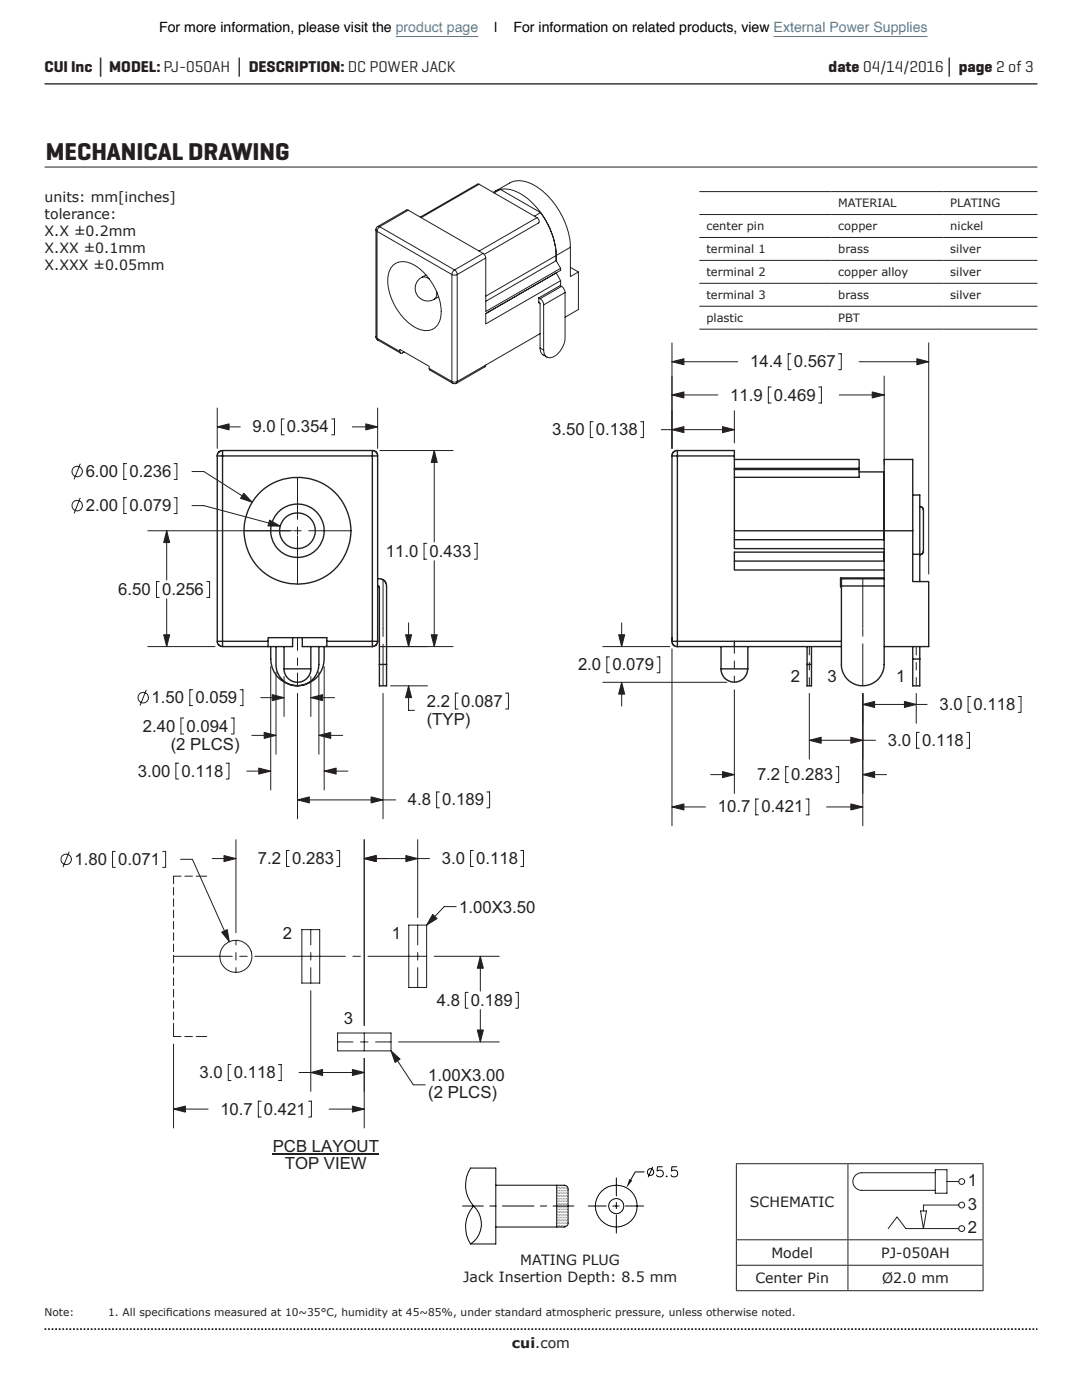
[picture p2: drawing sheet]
<svg xmlns="http://www.w3.org/2000/svg" width="216mm" height="279mm" viewBox="0 0 216 279" stroke-linecap="round" stroke-linejoin="round" font-family="sans-serif">
<path d="M8.9 16.7h198.1" fill="none" stroke="#231f20" stroke-width=".26"/>
<path d="M8.9 265.3h198.1" fill="none" stroke="#231f20" stroke-width=".35" stroke-dasharray=".4 .4 .4 .4 .4 .4" stroke-dashoffset=".7" stroke-linecap="butt"/>
<g fill="none" stroke="#231f20" stroke-width=".2">
<path d="M95.6 36.8l-.3-.1-11.4 6.6M95.6 36.8l-11.6 6.6M95.6 36.8l11.5 6.6M98.8 38.2a5.1 5.1 0 0 1 5.3 .6 15.7 15.7 0 0 1 6.9 13.2l-14.1 8.1M98.8 38.2l2.9-1.7a5 5 0 0 1 5.2 .6 15.8 15.8 0 0 1 6.9 12.2M98.8 38.2l-.4 .2M99.8 37.8l-1 .4M99.8 37.8l-1.2 .7M99.8 37.8l8.1 4.6M75.2 46.2l-.2-.3v21.3M75.2 46.2l15 8.6M75.2 46.2v21.3"/>
<path d="M75.4 45.2l-.3 .3-.1 .4M75.4 45.2h.4M75.8 45.2l-.5 .6-.1 .4M75.8 45.2l14.9 8.7M78.5 52.9a3.9 3.9 0 0 1 4.8 .4 11.3 11.3 0 0 1 4.7 9.9 2.99 2.99 0 0 1-4.5 2.5 11.4 11.4 0 0 1-6.1-10.4 3.8 3.8 0 0 1 1.1-2.4zM81.5 41.9h-.4l-5.7 3.3M81.5 41.9l-5.7 3.3M81.5 41.9l14.9 8.7M84.1 55.4l-.6 .5-.6 1.1v1l.3 .8 .7 .8 .9 .4 .9 .1 .9-.4M84.1 55.4l.8-.1 .8 .4M85 54.9l-.9 .5M87.1 58.2v.1a1.49 1.49 0 0 1-.5 1.4"/>
<path d="M87.5 59.2l-.9 .5M90.2 54.8l.4 .1 .6-.1M90.2 54.8v21.3M90.7 53.9l-.5 .5v.4M90.7 53.9l.3 .2 .2 .7M91.2 54.8v21.3M96.4 50.6l.4 .5 .1 .4-5.7 3.3M96.4 50.6l-5.7 3.3M96.9 51.5v10.7l15-8.6M107.1 43.4l.3 .3a.56 .56 0 0 1 .1 .8l-10.9 6.3M107.1 43.4l-11.5 6.7M107.5 59.5v1l.2-.1"/>
<path d="M107.5 59.5l.3 .1M107.8 59.6l.5 .5 .2 .7M107.9 42.4a15.5 15.5 0 0 1 3.1 8.6M107.9 42.4l-1.3 .8M111 51v1l.9 1.6M111 51l-14.1 8.1M111 54.5h.1M111 54.5l.9 1.5M111.8 57l.2 .2M111.9 53.6v.4l-15 8.6v2l15-8.6M111.9 56v.9l-4.4 2.6M112.8 58.4l-.3-.7-.5-.5-4.2 2.4"/>
<path d="M112.8 58.4v9a4.3 4.3 0 0 1-3.1 4 1.3 1.3 0 0 1-1.2-1.5M112.8 58.4l-4.3 2.4M113.8 49.3v5.9l1.6-.9v7.5l-2.6 1.5M113.8 49.3l-2.8 1.7M113.8 53.4l1.6 .9M75 67.2l.1 .4 .3 .3M75 67.2l.2 .3M75.2 67.5l.2 .4 4.5 2.6M75.2 67.5l4.6 2.6M79.8 70.1v-.4l5.8 3.4v.4M79.8 70.1l.2 .4 .7-.3M85.6 73.5l.2 .4 4.5 2.6"/>
<path d="M85.6 73.5l4.6 2.6M90.2 76.1l.1 .4M90.2 76.1l.4 .2 .6-.2M91.1 76.5l-.3 .1-.5-.1M91.2 76.1l-.1 .4M96.9 72.9l-.1 .3-5.7 3.3M107.5 60.3l.3 .3v8.9M107.8 69.5l.3 1.1 1 .7M107.8 66.6l-16.6 9.5M107.8 69.5l.7 .4M108.5 60.8v9.1M13.8 170l-1.2 3"/>
<path d="M23 169.9h-.5v3.2h.5M32.5 169.9h.5v3.2h-.5M34.6 177.1v1.5M34.6 179.4v1.5M36 171.5h2.4l7.3 16.4M36.1 174.9h-1.5v1.5M36.9 174.9h1.5M39.1 174.9h2.2M42.3 171.3h4.8M47.1 167.6v18.6M57.7 169.7h-.5v3.2h.5M67.2 169.7h.6v3.2h-.6"/>
<path d="M72.7 167.6v37.1M72.7 171.3h13M83.3 167.6v15.5M94.4 169.7h-.5v3.2h.5M103.9 169.7h.6v3.2h-.6M34.6 190.8h11.7M34.6 181.6v1.5M34.6 183.9v1.5M34.6 186.2v1.5M34.6 188.4v1.5M34.6 190.7v1.5M34.6 192.9v1.5"/>
<path d="M34.6 195.2v1.5M34.6 197.4v1.6M34.6 199.7v1.5M47.1 187.7v.9M47.1 190.1v1.5M47.1 193.1v1M47.8 190.8h1.5M50.8 190.8h18.1M60.2 185.5h3.6v10.7h-3.6zM62 185.5v3.1M62 190.1v1.5M62 193.1v3.1"/>
<path d="M62 197.7v20.1M70.4 190.8h1.5M73.4 190.8h11.7M81.6 184.6h3.5v12.5h-3.5zM83.3 184.6v4M83.3 190.1v1.5M83.3 193.1v4M86.6 190.8h13M93.4 198.1h-.5v3.1h.5M95.8 190.8v7M102.9 198.1h.5v3.1h-.5M34.6 208.4v16.7"/>
<path d="M34.6 204.2v2.7h1.5M34.6 202v1.5M36.9 206.9h1.5M39.1 206.9h2.2M46.1 212.5h-.6v3.1h.6M52.1 219.8h-.6v3.1h.6M55.6 212.5h.5v3.1h-.5M61.6 219.8h.5v3.1h-.5M67.4 207.9h3M67.4 206.2h10.6v3.5h-10.6zM71.9 207.9h1.5M72.7 206.2v3.5"/>
<path d="M72.7 211.2v13.9M72.7 214h-13M74.9 207.9h3.1M79.5 207.9h20.1M95.8 201.5v6.4M34.6 221.3h6.9M65.7 221.3h7M186.6 234h-14.7a1.76 1.76 0 0 0-1.7 1.8 1.76 1.76 0 0 0 1.7 1.8h14.7M186.6 233.4h2.4v4.7h-2.4zM189 235.8h2.3M177.2 245.2l1.8-2.3 1.7 2.3h10.6M183.7 241.7h1.2l-.6 3.5z"/>
<path d="M191.3 240.5h-7v1.2"/>
<circle cx="13.2" cy="171.5" r="1.05"/>
<circle cx="47.1" cy="190.9" r="3.2"/>
<circle cx="191.9" cy="235.8" r=".58"/>
<circle cx="191.9" cy="245.2" r=".58"/>
<circle cx="191.9" cy="240.5" r=".58"/>
</g>
<g fill="none" stroke="#231f20" stroke-width=".28">
<path d="M43.4 91h1M43.4 91v37M44.4 89.9h29.9v1.1h-29.9zM44.4 89.9l-.7 .3-.3 .4v.4M44.4 91v37M74.3 89.9l.7 .3 .4 .8M134.1 91v37M135.2 89.9v1.1M135.2 89.9h11.3v1.1M135.2 89.9l-.7 .2-.4 .7v.2h1.1M135.2 91v37M135.2 91h11.3"/>
<path d="M146.5 91v18.5h29.9M146.5 91.7h24.9v1.8M146.5 93.5h24.9M146.5 93.7h24.9M171.4 94.2h5v11.7M171.4 93.5v1.8h-24.9M182.1 98.8h1.4v11.8h-1.4M75.4 116.9l.3 .2v.2v15.3M75.4 115.5h.6l.5 .2 .4 .4 .2 .6v15.9M146.5 105.9h35.6M146.5 107.7h29.9M146.5 112h29.9"/>
<path d="M167.9 116.9v15.7a4.2 4.2 0 0 0 4 4.2 4.4 4.4 0 0 0 2.5-.6l1.3-1.2 .5-1.1 .2-1.3M167.9 116.9v-1.4h8.5v1.4M167.9 116.9h8.5M176.4 105.9v-14.2h5.7v14.2M176.4 115.3h-8.7v1.8h.2M176.4 110.2h-29.9v3.6h29.9M176.4 105.9v9.6M176.4 116.9v15.7M182.1 105.9v10.2h3.2v12.9h-8.9M183.5 101.1l.5 .1 .3 .6v8.2M183.5 110.6v5.5M184.2 110l-.2 .6-.5 .1"/>
<path d="M43.4 128h1v1l-.7-.2-.3-.4zM44.4 128h9.1v1M53.5 128v-.7h11.7v.7M54 129v2.5a5.3 5.3 0 0 0 5.4 5.3 5.3 5.3 0 0 0 5.3-5.3v-2.5M55.1 129v3.6a4.3 4.3 0 0 0 1 2.8l.5 .5a4.3 4.3 0 0 0 5.3 .1l.9-.9a4.3 4.3 0 0 0 .8-2.5M56.7 129v4.5h5.3M58.4 127.3v1.7h-14M60.3 127.3v1.7h4.9M62 129v4.8l-.4 1.1-.5 .6-.7 .4-.7 .2h-.7l-.7-.2-.7-.4-.5-.6-.3-.6-.1-.8M63.6 129v3.6M65.2 128v1h9.1M65.2 128h9.1"/>
<path d="M74.3 128h1.1l-.3 .7-.8 .3M74.3 128v1M74.3 128v-37h1.1v37M75.7 132.6v4.3h1.4v-4.3M75.7 132.6h1.4M134.1 128h1.1M134.1 128v.4l.4 .4 .7 .3M135.2 128h32.7M135.2 128v1M135.2 129h32.7M143.9 129v4.8l.3 1 .6 .7 1.4 .6h.7l.7-.2 .6-.4 .6-.7 .4-1.3M146.5 128v1"/>
<path d="M149.2 129v4.5h-5.3M161 132.6h.9v4.3h-.9zM161 129v3.6M161.9 129v3.6M182.1 131.5h1.4v5.4h-1.4zM182.1 129v2.5M183.5 129v2.5"/>
<circle cx="59.3" cy="105.9" r="5.3"/>
<circle cx="59.3" cy="105.9" r="10.7"/>
<circle cx="59.4" cy="105.9" r="3.6"/>
</g>
<path d="M62 214l2.4-.6v1.2z" fill="#231f20"/>
<path d="M62 214l2.4-.6v1.2z" fill="none" stroke="#231f20" stroke-width=".2"/>
<path d="M72.7 171.3l2.4-.6v1.2z" fill="#231f20"/>
<path d="M72.7 171.3l2.4-.6v1.2z" fill="none" stroke="#231f20" stroke-width=".2"/>
<path d="M70.3 213.4l2.4 .6-2.4 .6z" fill="#231f20"/>
<path d="M70.3 213.4l2.4 .6-2.4 .6z" fill="none" stroke="#231f20" stroke-width=".2"/>
<path d="M44.2 186l1.1-.5 .4 2.4z" fill="#231f20"/>
<path d="M44.2 186l1.1-.5 .4 2.4z" fill="none" stroke="#231f20" stroke-width=".2"/>
<path d="M44.7 170.7l2.4 .6-2.4 .6z" fill="#231f20"/>
<path d="M44.7 170.7l2.4 .6-2.4 .6z" fill="none" stroke="#231f20" stroke-width=".2"/>
<path d="M72.7 171.3l2.4-.6v1.2z" fill="#231f20"/>
<path d="M72.7 171.3l2.4-.6v1.2z" fill="none" stroke="#231f20" stroke-width=".2"/>
<path d="M34.6 221.3l2.4-.6v1.2z" fill="#231f20"/>
<path d="M34.6 221.3l2.4-.6v1.2z" fill="none" stroke="#231f20" stroke-width=".2"/>
<path d="M70.3 220.7l2.4 .6-2.4 .6z" fill="#231f20"/>
<path d="M70.3 220.7l2.4 .6-2.4 .6z" fill="none" stroke="#231f20" stroke-width=".2"/>
<path d="M81 170.7l2.3 .6-2.3 .6z" fill="#231f20"/>
<path d="M81 170.7l2.3 .6-2.3 .6z" fill="none" stroke="#231f20" stroke-width=".2"/>
<path d="M95.2 205.6h1.2l-.6 2.3z" fill="#231f20"/>
<path d="M95.2 205.6h1.2l-.6 2.3z" fill="none" stroke="#231f20" stroke-width=".2"/>
<path d="M95.8 190.8l.6 2.4h-1.2z" fill="#231f20"/>
<g fill="none" stroke="#231f20" stroke-width=".2">
<path d="M172.2 115.6v9.7M120.3 136.2h24.7M120.3 129h13.4M121.6 131.1h-.5v3.2h.5M124 124.3v4.7M124 136.2v4.7M131.1 131.1h.6v3.2h-.6M134.1 129.5v35.3M146.5 129.2v1.2M146.5 131.9v1.5M146.5 134.9v1.3M146.5 137.7v20.7"/>
<path d="M161.5 138.4v13.1M161.5 129v1.7M161.5 132.2v1.5M161.5 135.2v1.7M172.2 125.5v1.5M172.2 128.5v8.4M172.2 138.4v26.4M182.8 138.4v6M182.8 129v1.7M182.8 132.2v1.5M182.8 135.2v1.7M193.7 139h-.5v3.2h.5"/>
<path d="M203.2 139h.5v3.2h-.5M141.8 154.6h4.7M151.4 159.5h-.6v3.1h.6M157.3 153h-.5v3.2h.5M160.8 159.5h.6v3.1h-.6M161.5 147.7h13.2M166.8 153h.5v3.2h-.5M172.2 154.6h4.7M172.2 140.6h12.8M183.4 146.2h-.5v3.1h.5M192.9 146.2h.5v3.1h-.5M134.1 161h6.7"/>
<path d="M164.9 161h7.3M95.8 190.8l.6 2.4h-1.2z"/>
</g>
<path d="M169.8 160.4l2.4 .6-2.4 .6z" fill="#231f20"/>
<path d="M169.8 160.4l2.4 .6-2.4 .6z" fill="none" stroke="#231f20" stroke-width=".2"/>
<path d="M134.1 161l2.4-.6v1.2z" fill="#231f20"/>
<path d="M134.1 161l2.4-.6v1.2z" fill="none" stroke="#231f20" stroke-width=".2"/>
<path d="M172.2 154.6l2.3-.6v1.2z" fill="#231f20"/>
<path d="M172.2 154.6l2.3-.6v1.2z" fill="none" stroke="#231f20" stroke-width=".2"/>
<path d="M144.2 154l2.3 .6-2.3 .6z" fill="#231f20"/>
<path d="M144.2 154l2.3 .6-2.3 .6z" fill="none" stroke="#231f20" stroke-width=".2"/>
<path d="M172.2 140.6l2.3-.6v1.2z" fill="#231f20"/>
<path d="M172.2 140.6l2.3-.6v1.2z" fill="none" stroke="#231f20" stroke-width=".2"/>
<path d="M180.5 140l2.3 .6-2.3 .6z" fill="#231f20"/>
<path d="M180.5 140l2.3 .6-2.3 .6z" fill="none" stroke="#231f20" stroke-width=".2"/>
<path d="M161.5 147.7l2.4-.6v1.2z" fill="#231f20"/>
<path d="M161.5 147.7l2.4-.6v1.2z" fill="none" stroke="#231f20" stroke-width=".2"/>
<path d="M169.8 147.1l2.4 .6-2.4 .6z" fill="#231f20"/>
<path d="M169.8 147.1l2.4 .6-2.4 .6z" fill="none" stroke="#231f20" stroke-width=".2"/>
<path d="M124 136.2l.6 2.3h-1.2z" fill="#231f20"/>
<path d="M124 136.2l.6 2.3h-1.2z" fill="none" stroke="#231f20" stroke-width=".2"/>
<path d="M123.4 126.7h1.2l-.6 2.3z" fill="#231f20"/>
<g fill="none" stroke="#231f20" stroke-width=".2">
<path d="M59.4 95.3v8.4M48.7 105.9h9.6M58.6 105.9h1.5M59.4 106.9v9.7M59.4 105.2v1.5M61.6 105.9h8.4M76.4 115.7v9.8M59.4 138.4v25M59.4 127.3v2.5M59.4 131.3v1.5M59.4 134.3v2.6M75.8 129h9.5"/>
<path d="M76.4 125.5v1.5M76.4 128.5v8.4M76.4 138.4v25M77.9 136.9h7.4M81.5 124.3v4.7M81.5 136.9v4.9h1.2M91.4 138.3h-.5v3.2h.5M100.9 138.3h.6v3.2h-.6M123.4 126.7h1.2l-.6 2.3zM59.4 159.6h19.5M87.7 158.1h-.6v3.1h.6M97.1 158.1h.6v3.1h-.6"/>
</g>
<path d="M80.9 126.7h1.2l-.6 2.3z" fill="#231f20"/>
<path d="M80.9 126.7h1.2l-.6 2.3z" fill="none" stroke="#231f20" stroke-width=".2"/>
<path d="M81.5 136.9l.6 2.3h-1.2z" fill="#231f20"/>
<path d="M81.5 136.9l.6 2.3h-1.2z" fill="none" stroke="#231f20" stroke-width=".2"/>
<path d="M59.4 159.6l2.3-.6v1.2z" fill="#231f20"/>
<path d="M59.4 159.6l2.3-.6v1.2z" fill="none" stroke="#231f20" stroke-width=".2"/>
<path d="M74 159l2.4 .6-2.4 .6z" fill="#231f20"/>
<path d="M74 159l2.4 .6-2.4 .6zM91 180.9h-2.4l-3.5 3.7M78 209.7l4.5 6.8h2.4" fill="none" stroke="#231f20" stroke-width=".2"/>
<path d="M54.4 230.3h21.2" fill="none" stroke="#231f20" stroke-width=".25"/>
<path d="M86.3 182.5l.9 .8-2.1 1.3z" fill="#231f20"/>
<path d="M86.3 182.5l.9 .8-2.1 1.3z" fill="none" stroke="#231f20" stroke-width=".2"/>
<path d="M78 209.7l1.8 1.7-1 .6z" fill="#231f20"/>
<g fill="none" stroke="#231f20" stroke-width=".2">
<path d="M134.1 68.4v21.1M134.1 72.2h13.1M134.1 78.8h9.1M153.9 77.2h-.6v3.2h.6M157.8 70.6h-.5v3.2h.5M163.4 77.2h.5v3.2h-.5M167.3 70.6h.6v3.2h-.6M167.5 78.8h8.9M171.4 72.2h13.9M176.4 75.1v17.6M185.3 68.4v46.2M118.3 84.2h-.5v3.1h.5"/>
<path d="M127.8 84.2h.6v3.1h-.6M132 85.7h14.5M146.5 82v6.4M78 209.7l1.8 1.7-1 .6z"/>
</g>
<path d="M174 78.2l2.4 .6-2.4 .6z" fill="#231f20"/>
<path d="M174 78.2l2.4 .6-2.4 .6z" fill="none" stroke="#231f20" stroke-width=".2"/>
<path d="M134.1 78.8l2.4-.6v1.2z" fill="#231f20"/>
<path d="M134.1 78.8l2.4-.6v1.2z" fill="none" stroke="#231f20" stroke-width=".2"/>
<path d="M134.1 72.2l2.4-.6v1.2z" fill="#231f20"/>
<path d="M134.1 72.2l2.4-.6v1.2z" fill="none" stroke="#231f20" stroke-width=".2"/>
<path d="M183 71.6l2.3 .6-2.3 .6z" fill="#231f20"/>
<path d="M183 71.6l2.3 .6-2.3 .6z" fill="none" stroke="#231f20" stroke-width=".2"/>
<path d="M134.1 85.7l2.4-.6v1.2z" fill="#231f20"/>
<path d="M134.1 85.7l2.4-.6v1.2z" fill="none" stroke="#231f20" stroke-width=".2"/>
<path d="M144.2 85.1l2.3 .6-2.3 .6z" fill="#231f20"/>
<g fill="none" stroke="#231f20" stroke-width=".2">
<path d="M16 99.4l-1.2 3M16 92.6l-1.2 3M25.3 99.3h-.6v3.2h.6M25.3 92.5h-.6v3.2h.6M34.7 99.3h.6v3.2h-.6M34.7 92.5h.6v3.2h-.6M38.3 94.1h2.4l9.6 6.1M43.4 85.2h4.5M43.4 81.4v8.1M56.7 83.6h-.5v3.2h.5M66.2 83.6h.5v3.2h-.5M70.3 85.2h5.1"/>
<path d="M75.4 81.4v8.1M75.8 89.9h14.6M86.6 89.9v18.3M144.2 85.1l2.3 .6-2.3 .6zM29.5 105.9h28.4M31.8 116.1h-.6v3.1h.6M33.3 105.9v9.9M33.3 119.5v9.5M38.3 100.9h2.4l15.2 4.1M41.3 116.1h.5v3.1h-.5M85.2 108.4h-.6v3.2h.6M86.6 111.9v17.1"/>
<path d="M94.6 108.4h.6v3.2h-.6M29.2 137.7l-1.2 3M29.5 129h13.4M38.4 137.7h-.5v3.1h.5M47.9 137.7h.6v3.1h-.6M52 139.2h4.7M54 133v24.7M55.1 134.1v16.4M56.7 135v8M62 135v8M62 139.2h4.8M63.6 134.1v16.4"/>
<path d="M64.7 133v24.7M75.8 129h14.6M35.6 152.3h-.5v3.2h.5M36.6 143.3h-.5v3.2h.5M45.1 152.3h.6v3.2h-.6M46.1 143.3h.6v3.2h-.6M49.2 153.9h4.8M50.3 146.8h4.8M63.6 146.8h4.8M64.7 153.9h4.7"/>
<circle cx="15.4" cy="94.1" r="1.05"/>
<circle cx="15.4" cy="100.9" r="1.05"/>
<circle cx="28.6" cy="139.2" r="1.05"/>
</g>
<path d="M73 84.6l2.4 .6-2.4 .6z" fill="#231f20"/>
<path d="M73 84.6l2.4 .6-2.4 .6z" fill="none" stroke="#231f20" stroke-width=".2"/>
<path d="M43.4 85.2l2.3-.6v1.2z" fill="#231f20"/>
<path d="M43.4 85.2l2.3-.6v1.2z" fill="none" stroke="#231f20" stroke-width=".2"/>
<path d="M53.8 103.8l2.1 1.2h-2.4z" fill="#231f20"/>
<path d="M53.8 103.8l2.1 1.2h-2.4z" fill="none" stroke="#231f20" stroke-width=".2"/>
<path d="M86.6 89.9l.6 2.4h-1.2z" fill="#231f20"/>
<path d="M86.6 89.9l.6 2.4h-1.2z" fill="none" stroke="#231f20" stroke-width=".2"/>
<path d="M52.7 146.2l2.4 .6-2.4 .6z" fill="#231f20"/>
<path d="M52.7 146.2l2.4 .6-2.4 .6z" fill="none" stroke="#231f20" stroke-width=".2"/>
<path d="M33.3 105.9l.6 2.4h-1.2z" fill="#231f20"/>
<path d="M33.3 105.9l.6 2.4h-1.2z" fill="none" stroke="#231f20" stroke-width=".2"/>
<path d="M86 126.7h1.2l-.6 2.3z" fill="#231f20"/>
<path d="M86 126.7h1.2l-.6 2.3z" fill="none" stroke="#231f20" stroke-width=".2"/>
<path d="M63.6 146.8l2.4-.6v1.2z" fill="#231f20"/>
<path d="M63.6 146.8l2.4-.6v1.2z" fill="none" stroke="#231f20" stroke-width=".2"/>
<path d="M32.7 126.7h1.2l-.6 2.3z" fill="#231f20"/>
<path d="M32.7 126.7h1.2l-.6 2.3z" fill="none" stroke="#231f20" stroke-width=".2"/>
<path d="M48.6 98.4l1.7 1.8-2.3-.8z" fill="#231f20"/>
<path d="M48.6 98.4l1.7 1.8-2.3-.8z" fill="none" stroke="#231f20" stroke-width=".2"/>
<path d="M54.3 138.6l2.4 .6-2.4 .6z" fill="#231f20"/>
<path d="M54.3 138.6l2.4 .6-2.4 .6z" fill="none" stroke="#231f20" stroke-width=".2"/>
<path d="M62 139.2l2.4-.6v1.2z" fill="#231f20"/>
<path d="M62 139.2l2.4-.6v1.2z" fill="none" stroke="#231f20" stroke-width=".2"/>
<path d="M51.6 153.3l2.4 .6-2.4 .6z" fill="#231f20"/>
<path d="M51.6 153.3l2.4 .6-2.4 .6z" fill="none" stroke="#231f20" stroke-width=".2"/>
<path d="M64.7 153.9l2.4-.6v1.2z" fill="#231f20"/>
<g fill="none" stroke="#231f20" stroke-width=".2">
<path d="M8.9 33.3h198.1M139.5 38.2h67.5M139.5 42.8h67.5M139.5 47.4h67.5M139.5 52h67.5M139.5 56.5h67.5M139.5 61.1h67.5M139.5 65.7h67.5M64.7 153.9l2.4-.6v1.2zM146.8 232.2h49.4M146.9 232.3v15M169.2 232.3v15"/>
<path d="M196.2 232.3v15M146.8 247.4h49.4M146.8 252.5h49.4M146.8 257.6h49.4M146.9 247.5v4.9M146.9 252.6v4.9M169.2 247.5v4.9M169.2 252.6v4.9M196.2 247.5v4.9M196.2 252.6v4.9"/>
</g>
<g fill="none" stroke="#050504" stroke-width=".2">
<path d="M98.9 236.5h13.7a.73 .73 0 0 1 .8 .8v6.8a.81 .81 0 0 1-.8 .8h-13.7M111.1 236.5v8.4M123 235.1v3.6M123 240v1.2M128.5 233.9h-1.7l-.9 1.6M92.3 240.7h4.2M94.5 240.7a6.2 6.2 0 0 1-.6-7.6h5v15.2h-5a6.3 6.3 0 0 1 .6-7.6 4.8 4.8 0 0 1-.6 7.6M97.7 240.7h1.3M100.3 240.7h6.3M107.8 240.7h1.3M110.4 240.7h4.1M117.4 240.7h3.6"/>
<path d="M122.3 240.7h1.2M123 242.5v3.6M124.8 240.7h3.6"/>
<circle cx="123" cy="240.7" r="4.2"/>
<circle cx="123" cy="240.7" r="1.51"/>
</g>
<path d="M125.6 235.3l.6 .3-1.2 1.4z" fill="#050504"/>
<g fill="none" stroke="#050504" stroke-width=".2">
<path d="M111.2 236.6v.1M111.2 237.2v.1M111.2 237.9h.1M111.2 238.5v.1M111.2 239.1v.1M111.2 239.7v.1M111.3 236.9v.1M111.3 237.6h.1M111.3 238.2h.1M111.3 238.8v.1M111.3 239.4v.1M111.5 236.6v.1"/>
<path d="M111.5 237.2v.1M111.5 237.9h.1M111.5 238.5v.1M111.5 239.1v.1M111.5 239.7v.1M111.6 236.9v.1M111.6 237.6h.1M111.6 238.2h.1M111.6 238.8v.1M111.6 239.4v.1M111.8 236.6v.1M111.8 237.2v.1"/>
<path d="M111.8 237.9h.1M111.8 238.5v.1M111.8 239.1v.1M111.8 239.7v.1M112 236.9v.1M112 237.6h.1M112 238.2h.1M112 238.8v.1M112 239.4v.1M112.1 236.6v.1M112.1 237.2v.1M112.1 237.9h.1"/>
<path d="M112.1 238.5v.1M112.1 239.1v.1M112.1 239.7v.1M112.3 236.9v.1M112.3 237.6h.1M112.3 238.2h.1M112.3 238.8v.1M112.3 239.4v.1M112.5 236.6v.1M112.5 237.2v.1M112.5 237.9h.1M112.5 238.5v.1"/>
<path d="M112.5 239.1v.1M112.5 239.7v.1M112.6 236.9v.1M112.6 237.6h.1M112.6 238.2h.1M112.6 238.8v.1M112.6 239.4v.1M112.8 236.6v.1M112.8 237.2v.1M112.8 237.9h.1M112.8 238.5v.1M112.8 239.1v.1"/>
<path d="M112.8 239.7v.1M112.9 236.9v.1M112.9 237.6h.1M112.9 238.2h.1M112.9 238.8v.1M112.9 239.4v.1M113.1 237.2v.1M113.1 237.9h.1M113.1 238.5v.1M113.1 239.1v.1M113.1 239.7v.1M113.2 236.9v.1"/>
<path d="M113.2 237.6h.1M113.2 238.2h.1M113.2 238.8v.1M113.2 239.4v.1M130.2 232.9l-.8 2M132.1 232.9h-.9l-.1 .8a.72 .72 0 0 1 1.1 0 .72 .72 0 0 1-.2 1.1 .72 .72 0 0 1-1-.3M133 234.7l-.1 .1h.2M135.1 232.9h-1l-.1 .8a.71 .71 0 0 1 1.1 0 .71 .71 0 0 1-.2 1 .71 .71 0 0 1-1-.2M111.2 240.4v.1M111.2 241v.1M111.2 241.7v.1M111.2 242.3v.1"/>
<path d="M111.2 242.9v.1M111.2 243.6h.1M111.2 244.2v.1M111.2 244.8v.1M111.3 240.1v.1M111.3 240.7v.1M111.3 241.3v.1M111.3 242v.1M111.3 242.6v.1M111.3 243.3h.1M111.3 243.9h.1M111.3 244.5v.1"/>
<path d="M111.5 240.4v.1M111.5 241v.1M111.5 241.7v.1M111.5 242.3v.1M111.5 242.9v.1M111.5 243.6h.1M111.5 244.2v.1M111.5 244.8v.1M111.6 240.1v.1M111.6 240.7v.1M111.6 241.3v.1M111.6 242v.1"/>
<path d="M111.6 242.6v.1M111.6 243.3h.1M111.6 243.9h.1M111.6 244.5v.1M111.8 240.4v.1M111.8 241v.1M111.8 241.7v.1M111.8 242.3v.1M111.8 242.9v.1M111.8 243.6h.1M111.8 244.2v.1M111.8 244.8v.1"/>
<path d="M112 240.1v.1M112 240.7v.1M112 241.3v.1M112 242v.1M112 242.6v.1M112 243.3h.1M112 243.9h.1M112 244.5v.1M112.1 240.4v.1M112.1 241v.1M112.1 241.7v.1M112.1 242.3v.1"/>
<path d="M112.1 242.9v.1M112.1 243.6h.1M112.1 244.2v.1M112.1 244.8v.1M112.3 240.1v.1M112.3 240.7v.1M112.3 241.3v.1M112.3 242v.1M112.3 242.6v.1M112.3 243.3h.1M112.3 243.9h.1M112.3 244.5v.1"/>
<path d="M112.5 240.4v.1M112.5 241v.1M112.5 241.7v.1M112.5 242.3v.1M112.5 242.9v.1M112.5 243.6h.1M112.5 244.2v.1M112.5 244.8v.1M112.6 240.1v.1M112.6 240.7v.1M112.6 241.3v.1M112.6 242v.1"/>
<path d="M112.6 242.6v.1M112.6 243.3h.1M112.6 243.9h.1M112.6 244.5v.1M112.8 240.4v.1M112.8 241v.1M112.8 241.7v.1M112.8 242.3v.1M112.8 242.9v.1M112.8 243.6h.1M112.8 244.2v.1M112.9 240.1v.1"/>
<path d="M112.9 240.7v.1M112.9 241.3v.1M112.9 242v.1M112.9 242.6v.1M112.9 243.3h.1M112.9 243.9h.1M112.9 244.5v.1M113.1 240.4v.1M113.1 241v.1M113.1 241.7v.1M113.1 242.3v.1M113.1 242.9v.1"/>
<path d="M113.1 243.6h.1M113.1 244.2v.1M113.2 240.1v.1M113.2 240.7v.1M113.2 241.3v.1M113.2 242v.1M113.2 242.6v.1M113.2 243.3h.1M113.2 243.9h.1M122.9 240.7h.2M123 240.6v.2"/>
<circle cx="129.8" cy="233.9" r=".68"/>
</g>
<path d="M79 7.3h16.4M154.4 7.3h30.7" fill="none" stroke="#4582a4" stroke-width=".2"/>
<text font-size="4.9" fill="#231f20" x="9.1" y="31.9">MECHANICAL DRAWING</text>
<g font-size="3.3" fill="#231f20">
<text x="149.7" y="73.3">14.4 0.567</text>
<text x="145.7" y="80">11.9</text>
<text x="154.4" y="80">0.469</text>
<text x="50.4" y="86.3">9.0 0.354</text>
<text x="110.2" y="86.9">3.50</text>
<text x="118.9" y="86.9">0.138</text>
<text x="17.1" y="95.2">6.00</text>
<text x="25.8" y="95.2">0.236</text>
<text x="17.1" y="102">2.00</text>
<text x="25.8" y="102">0.079</text>
<text x="77" y="111.1">11.0</text>
<text x="85.7" y="111.1">0.433</text>
<text x="23.6" y="118.8">6.50</text>
<text x="32.3" y="118.8">0.256</text>
<text x="115.3" y="133.8">2.0</text>
<text x="122.2" y="133.8">0.079</text>
<text x="157.8" y="136.2">2</text>
<text x="165.1" y="136.2">3</text>
<text x="178.8" y="136.2">1</text>
<text x="30.2" y="140.3">1.50</text>
<text x="39" y="140.3">0.059</text>
<text x="85.1" y="141">2.2 0.087</text>
<text x="187.4" y="141.7">3.0 0.118</text>
<text x="28.5" y="146">2.40</text>
<text x="34.1" y="149.7">(2 PLCS)</text>
<text x="37.2" y="146">0.094</text>
<text x="85.1" y="144.8">(TYP)</text>
<text x="177.1" y="148.8">3.0</text>
<text x="184" y="148.8">0.118</text>
<text x="27.5" y="155">3.00 0.118</text>
<text x="151.1" y="155.7">7.2</text>
<text x="157.9" y="155.7">0.283</text>
<text x="81.4" y="160.7">4.8</text>
<text x="88.2" y="160.7">0.189</text>
<text x="143.2" y="162.1">10.7</text>
<text x="151.9" y="162.1">0.421</text>
<text x="14.9" y="172.6">1.80</text>
<text x="23.6" y="172.6">0.071</text>
<text x="51.4" y="172.5">7.2</text>
<text x="58.3" y="172.5">0.283</text>
<text x="88.1" y="172.5">3.0</text>
<text x="95" y="172.5">0.118</text>
<text x="91.6" y="182.2">1.00X3.50</text>
<text x="56.5" y="187.5">2</text>
<text x="78.2" y="187.5">1</text>
<text x="87.1" y="200.7">4.8</text>
<text x="94" y="200.7">0.189</text>
<text x="68.6" y="204.4">3</text>
<text x="39.8" y="215.2">3.0</text>
<text x="46.6" y="215.2">0.118</text>
<text x="85.5" y="215.7">1.00X3.00</text>
<text x="85.5" y="219.1">(2 PLCS)</text>
<text x="44" y="222.5">10.7</text>
<text x="52.7" y="222.5">0.421</text>
<text x="54.4" y="229.9">PCB LAYOUT</text>
<text x="56.8" y="233.2">TOP VIEW</text>
<text x="193.1" y="236.8">1</text>
<text x="193.1" y="241.4">3</text>
<text x="193.1" y="246.1">2</text>
</g>
<g font-size="3.2" fill="#231f20">
<text x="8.9" y="14.3">CUI Inc │ MODEL: PJ-050AH │ DESCRIPTION: DC POWER JACK</text>
<text x="165.3" y="14.3">date 04/14/2016│ page 2 of 3</text>
</g>
<g font-size="2.8">
<text x="31.7" y="6.4">For more information, please visit the product page</text>
<text x="98.6" y="6.4">|</text>
<text x="102.4" y="6.4">For information on related products, view External Power Supplies</text>
</g>
<g font-size="2.8" fill="#231f20">
<text x="8.9" y="40.3">units: mm[inches]</text>
<text x="8.9" y="43.7">tolerance:</text>
<text x="8.9" y="47.1">X.X ±0.2mm</text>
<text x="8.9" y="50.5">X.XX ±0.1mm</text>
<text x="8.9" y="53.9">X.XXX ±0.05mm</text>
<text x="149.6" y="240.9">SCHEMATIC</text>
<text x="153.9" y="251">Model</text>
<text x="175.8" y="251">PJ-050AH</text>
<text x="92.4" y="255.8">Jack Insertion Depth: 8.5 mm</text>
<text x="103.8" y="252.4">MATING PLUG</text>
<text x="150.7" y="256.1">Center Pin</text>
<text x="176" y="256.1">Ø2.0 mm</text>
<text x="102.2" y="269">cui.com</text>
</g>
<g font-size="2.3" fill="#231f20">
<text x="167.3" y="41.4">MATERIAL</text>
<text x="189.6" y="41.4">PLATING</text>
<text x="141" y="46">center pin</text>
<text x="167.3" y="46">copper</text>
<text x="189.6" y="46">nickel</text>
<text x="141" y="50.6">terminal 1</text>
<text x="167.3" y="50.6">brass</text>
<text x="189.6" y="50.6">silver</text>
<text x="141" y="55.1">terminal 2</text>
<text x="141" y="59.7">terminal 3</text>
<text x="167.3" y="55.1">copper alloy</text>
<text x="167.3" y="59.7">brass</text>
<text x="189.6" y="55.1">silver</text>
<text x="189.6" y="59.7">silver</text>
<text x="141" y="64.3">plastic</text>
<text x="167.3" y="64.3">PBT</text>
</g>
<g font-size="2.1" fill="#231f20">
<text x="8.9" y="262.7">Note:</text>
<text x="21.6" y="262.7">1. All specif</text>
<text x="33.2" y="262.7">ications measured at 10~35°C, humidity at 45~85%, under standard atmospheric pressure, unless otherwise noted.</text>
</g>
</svg>
